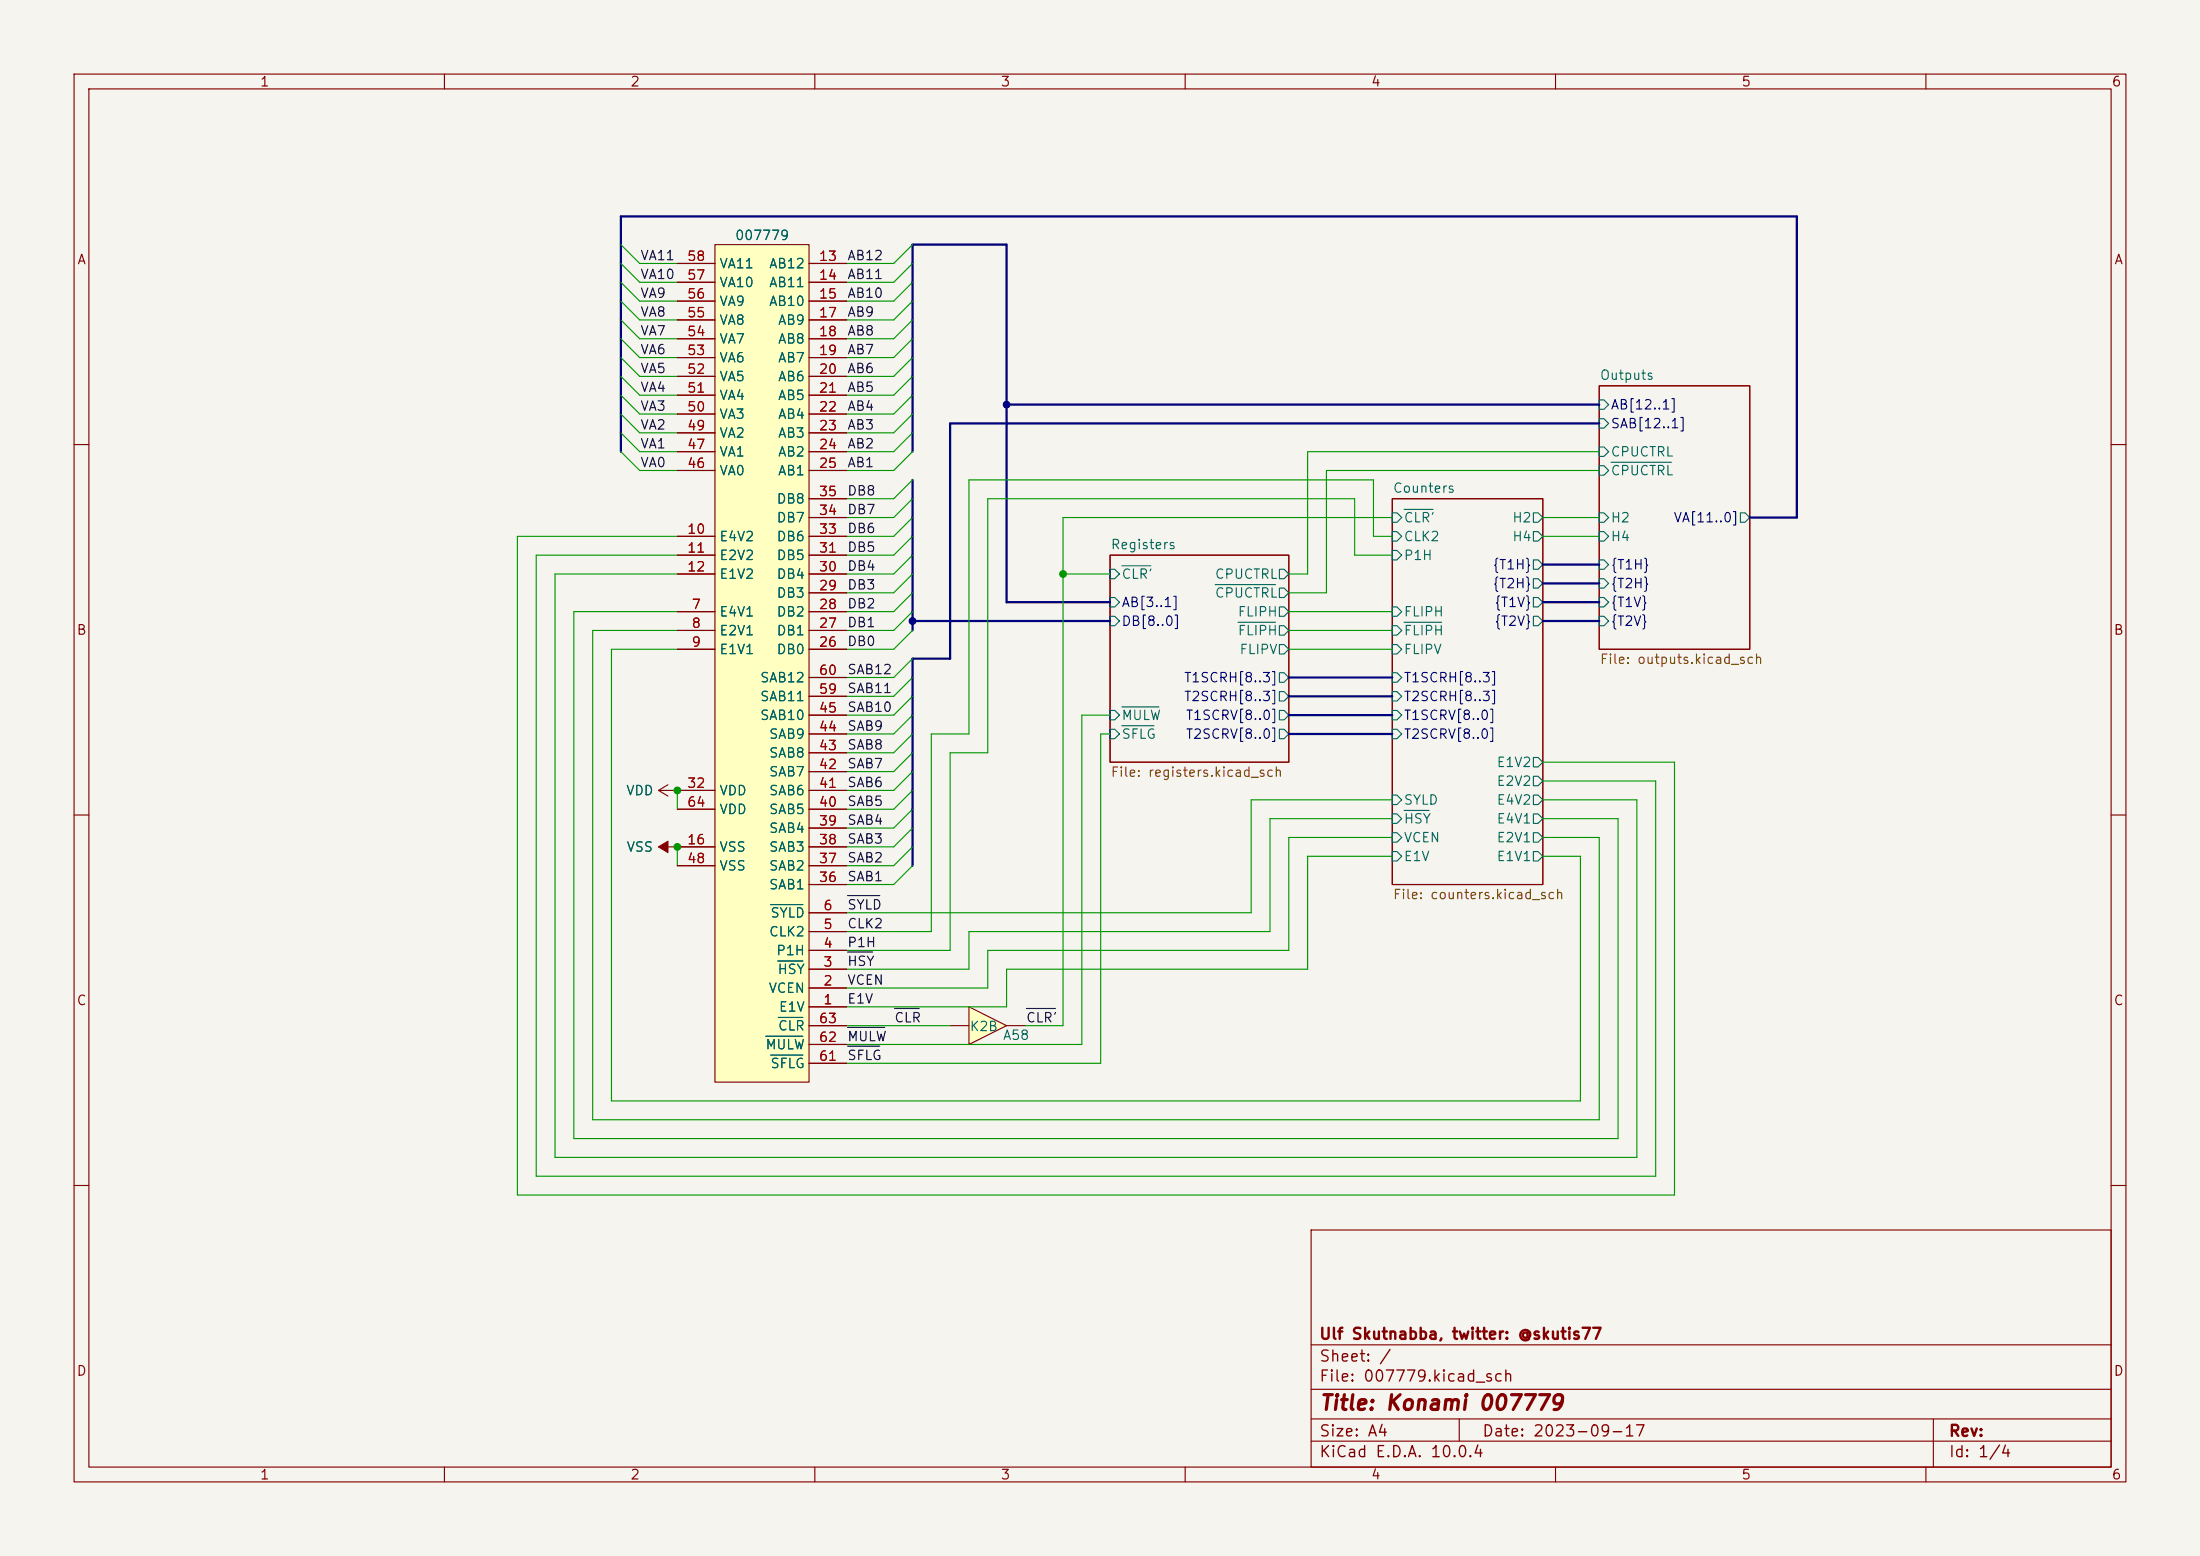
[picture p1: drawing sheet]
<svg xmlns="http://www.w3.org/2000/svg" width="297mm" height="210mm" viewBox="0 0 297 210" stroke-linecap="round" stroke-linejoin="round" font-family="sans-serif">
<path d="M0 0h297v210h-297z" fill="#f5f4ef" stroke="#f5f4ef" stroke-width=".14"/>
<g fill="none" stroke="#840000" stroke-width=".15">
<path d="M10 10h277v190h-277zM12 12h273v186h-273zM60 10v2M110 10v2M160 10v2M210 10v2M260 10v2M215.9 52.1h20.3v35.5h-20.3zM10 60h2M149.9 74.9h24.1v28h-24.1zM188 67.3h20.3v52.1h-20.3zM285 60h2"/>
<path d="M10 110h2M88.9 114.3h2.5M91.4 114.3h.1M285 110h2M10 160h2M177 166h108v32h-108zM285 160h2M60 198v2M110 198v2M160 198v2M177 194.5h108M177 191.5h108"/>
<path d="M177 187.5h108M177 181.5h108M197 191.5v3M210 198v2M260 198v2M261 191.5v6.5"/>
</g>
<g fill="none" stroke="#006464" stroke-width=".15">
<path d="M215.9 54h.6l.7 .6-.7 .6h-.6zM215.9 56.5h.6l.7 .7-.7 .6h-.6zM149.9 76.8h.6l.6 .7-.6 .6h-.6zM151.4 76.4h4M164 78.9h8.2M172.7 79.4h.7l.6 .6-.6 .6h-.7zM172.7 76.8h.7l.6 .7-.6 .6h-.7zM188 74.3h.6l.6 .6-.6 .7h-.6zM188 71.8h.6l.6 .6-.6 .6h-.6zM188 69.2h.6l.6 .7-.6 .6h-.6zM189.5 68.7h4M207 71.8h.6l.7 .6-.7 .6h-.6z"/>
<path d="M207 69.2h.6l.7 .7-.7 .6h-.6zM207 78.1h.6l.7 .6-.7 .7h-.6zM207 75.6h.6l.7 .6-.7 .6h-.6zM215.9 62.9h.6l.7 .6-.7 .6h-.6zM215.9 71.8h.6l.7 .6-.7 .6h-.6zM215.9 60.3h.6l.7 .7-.7 .6h-.6zM215.9 69.2h.6l.7 .7-.7 .6h-.6zM215.9 78.1h.6l.7 .6-.7 .7h-.6zM215.9 75.6h.6l.7 .6-.7 .6h-.6zM217.5 62.4h8.1M234.9 69.2h.7l.6 .7-.6 .6h-.7zM149.9 80.6h.6l.6 .7-.6 .6h-.6z"/>
<path d="M149.9 95.9h.6l.6 .6-.6 .7h-.6zM149.9 98.4h.6l.6 .7-.6 .6h-.6zM149.9 83.2h.6l.6 .6-.6 .7h-.6zM151.4 95.4h5.1M151.4 98h4.4M167.1 84h5.1M172.7 87h.7l.6 .6-.6 .7h-.7zM172.7 84.5h.7l.6 .6-.6 .6h-.7zM172.7 81.9h.7l.6 .7-.6 .6h-.7zM172.7 90.8h.7l.6 .6-.6 .7h-.7zM172.7 95.9h.7l.6 .6-.6 .7h-.7zM172.7 98.4h.7l.6 .7-.6 .6h-.7z"/>
<path d="M172.7 93.3h.7l.6 .7-.6 .6h-.7zM188 81.9h.6l.6 .7-.6 .6h-.6zM188 90.8h.6l.6 .6-.6 .7h-.6zM188 84.5h.6l.6 .6-.6 .6h-.6zM188 98.4h.6l.6 .7-.6 .6h-.6zM188 95.9h.6l.6 .6-.6 .7h-.6zM188 93.3h.6l.6 .7-.6 .6h-.6zM188 87h.6l.6 .6-.6 .7h-.6zM189.5 84h5.1M207 80.6h.6l.7 .7-.7 .6h-.6zM207 83.2h.6l.7 .6-.7 .7h-.6zM215.9 83.2h.6l.7 .6-.7 .7h-.6z"/>
<path d="M215.9 80.6h.6l.7 .7-.7 .6h-.6zM188 107.3h.6l.6 .7-.6 .6h-.6zM188 112.4h.6l.6 .6-.6 .7h-.6zM188 114.9h.6l.6 .7-.6 .6h-.6zM188 109.9h.6l.6 .6-.6 .6h-.6zM189.5 109.4h3.4M207 114.9h.6l.7 .7-.7 .6h-.6zM207 112.4h.6l.7 .6-.7 .7h-.6zM207 109.9h.6l.7 .6-.7 .6h-.6zM207 104.8h.6l.7 .6-.7 .6h-.6zM207 102.2h.6l.7 .7-.7 .6h-.6zM207 107.3h.6l.7 .7-.7 .6h-.6z"/>
</g>
<path d="M88.9 114.3l1.3-.8v1.6z" fill="#840000" stroke="#840000" stroke-width=".15"/>
<path d="M130.8 135.9l5.1 2.5-5.1 2.6z" fill="#ffffc2"/>
<path d="M128.3 138.4h2.5M130.8 135.9l5.1 2.5-5.1 2.6zM135.9 138.4h2.5" fill="none" stroke="#840000" stroke-width=".15"/>
<path d="M96.5 33h12.7v113.1h-12.7z" fill="#ffffc2"/>
<g fill="none" stroke="#840000" stroke-width=".15">
<path d="M91.4 35.6h5.1M91.4 38.1h5.1M96.5 33h12.7v113.1h-12.7zM109.2 35.6h5.1M109.2 38.1h5.1M91.4 40.6h5.1M91.4 43.2h5.1M91.4 45.7h5.1M91.4 48.3h5.1M91.4 50.8h5.1M91.4 53.3h5.1M91.4 55.9h5.1"/>
<path d="M91.4 58.4h5.1M109.2 40.6h5.1M109.2 43.2h5.1M109.2 45.7h5.1M109.2 48.3h5.1M109.2 50.8h5.1M109.2 53.3h5.1M109.2 55.9h5.1M109.2 58.4h5.1M91.4 72.4h5.1M91.4 74.9h5.1M91.4 77.5h5.1"/>
<path d="M91.4 61h5.1M91.4 63.5h5.1M109.2 72.4h5.1M109.2 74.9h5.1M109.2 77.5h5.1M109.2 61h5.1M109.2 63.5h5.1M109.2 69.9h5.1M109.2 67.3h5.1M91.4 82.6h5.1M91.4 85.1h5.1M91.4 87.6h5.1"/>
<path d="M109.2 82.6h5.1M109.2 85.1h5.1M109.2 87.6h5.1M109.2 80h5.1M109.2 99.1h5.1M109.2 96.5h5.1M109.2 94h5.1M109.2 91.4h5.1M88.9 106.7h7.6M88.9 106.7l1.3 .7M90.2 105.9l-1.3 .8M91.4 106.7h.1"/>
<path d="M91.4 114.3h.1M91.4 114.3h5.1M91.4 116.8h5.1M91.4 109.2h5.1M109.2 114.3h5.1M109.2 106.7h5.1M109.2 119.4h5.1M109.2 116.8h5.1M109.2 111.8h5.1M109.2 109.2h5.1M109.2 104.1h5.1M109.2 101.6h5.1"/>
<path d="M109.2 135.9h5.1M109.2 133.4h5.1M109.2 130.8h5.1M109.2 128.3h5.1M109.2 125.7h5.1M109.2 123.2h5.1M109.2 138.4h5.1M109.2 143.5h5.1M109.2 141h5.1"/>
</g>
<path d="M103.4 139.9h5M104 122.1h4.4M105 129.7h3.4M105.1 137.3h3.3M104 142.4h4.4" fill="none" stroke="#006464" stroke-width=".15"/>
<path d="M114.4 120.9h4.4M114.4 138.7h5M114.4 128.5h3.4M120.8 136.1h3.3M138.6 136.1h3.9M114.4 141.2h4.4" fill="none" stroke="#0f0f0f" stroke-width=".15"/>
<g fill="none" stroke="#000084" stroke-width=".3">
<path d="M135.9 54.6h80M215.9 57.2h-87.6v31.7h-5.1v27.9M83.8 61v-31.8h158.8v40.7h-6.4M123.2 61v-28h12.7v48.3h14M123.2 64.8v20.3M208.3 76.2h7.6M208.3 78.7h7.6M123.2 83.8h26.7M174 96.5h14M174 91.4h14M174 94h14M174 99.1h14"/>
<path d="M208.3 81.3h7.6M208.3 83.8h7.6"/>
</g>
<g fill="none" stroke="#009600" stroke-width=".15">
<path d="M83.8 35.6l2.6 2.5h5M83.8 33l2.6 2.6h5M83.8 38.1l2.6 2.5h5M123.2 35.6l-2.6 2.5h-6.3M123.2 33l-2.6 2.6h-6.3M123.2 38.1l-2.6 2.5h-6.3M83.8 50.8l2.6 2.5h5M83.8 43.2l2.6 2.5h5M83.8 58.4l2.6 2.6h5M83.8 55.9l2.6 2.5h5M83.8 45.7l2.6 2.6h5M83.8 48.3l2.6 2.5h5"/>
<path d="M83.8 53.3l2.6 2.6h5M83.8 40.6l2.6 2.6h5M123.2 50.8l-2.6 2.5h-6.3M123.2 43.2l-2.6 2.5h-6.3M123.2 58.4l-2.6 2.6h-6.3M123.2 55.9l-2.6 2.5h-6.3M123.2 45.7l-2.6 2.6h-6.3M123.2 48.3l-2.6 2.5h-6.3M123.2 53.3l-2.6 2.6h-6.3M123.2 40.6l-2.6 2.6h-6.3M83.8 61l2.6 2.5h5M91.4 74.9h-19v83.9h151.1v-53.4h-15.2"/>
<path d="M91.4 72.4h-21.6v88.9h156.3v-58.4h-17.8M91.4 77.5h-16.5v78.7h146.1v-48.2h-12.7M123.2 77.5l-2.6 2.5h-6.3M123.2 61l-2.6 2.5h-6.3M123.2 72.4l-2.6 2.5h-6.3M123.2 69.9l-2.6 2.5h-6.3M123.2 64.8l-2.6 2.5h-6.3M123.2 74.9l-2.6 2.6h-6.3M123.2 67.3l-2.6 2.6h-6.3M143.5 77.5h6.4M188 69.9h-44.5v68.5h-5.1M188 74.9h-5.1v-7.6h-49.6v34.3h-5v26.7h-14"/>
<path d="M188 72.4h-2.6v-7.6h-54.6v34.3h-5.1v26.6h-11.4M208.3 72.4h7.6M208.3 69.9h7.6M215.9 63.5h-36.8v16.5h-5.1M215.9 61h-39.4v16.5h-2.5M91.4 87.6h-8.9v61h130.9v-33h-5.1M91.4 85.1h-11.4v66h135.9v-38.1h-7.6M91.4 82.6h-13.9v71.1h140.9v-43.2h-10.1M123.2 91.4l-2.6 2.6h-6.3M123.2 94l-2.6 2.5h-6.3M123.2 80l-2.6 2.6h-6.3M123.2 96.5l-2.6 2.6h-6.3"/>
<path d="M123.2 99.1l-2.6 2.5h-6.3M123.2 85.1l-2.6 2.5h-6.3M123.2 82.6l-2.6 2.5h-6.3M123.2 88.9l-2.6 2.5h-6.3M149.9 96.5h-3.9v44.5h-31.7M149.9 99.1h-1.3v44.4h-34.3M174 82.6h14M174 87.6h14M174 85.1h14M91.4 106.7v2.5M91.4 114.3v2.5M123.2 106.7l-2.6 2.5h-6.3"/>
<path d="M123.2 109.2l-2.6 2.6h-6.3M123.2 116.8l-2.6 2.6h-6.3M123.2 111.8l-2.6 2.5h-6.3M123.2 101.6l-2.6 2.5h-6.3M123.2 104.1l-2.6 2.6h-6.3M123.2 114.3l-2.6 2.5h-6.3M188 115.6h-11.5v15.2h-40.6v5.1h-21.6M188 108h-19.1v15.2h-54.6M188 110.5h-16.6v15.2h-40.6v5.1h-16.5M188 113h-14v15.3h-40.7v5.1h-19M114.3 138.4h14"/>
</g>
<g fill="#000084" stroke="#000084" stroke-width=".14">
<circle cx="123.2" cy="83.8" r=".46"/>
<circle cx="135.9" cy="54.6" r=".46"/>
</g>
<g fill="#009600" stroke="#009600" stroke-width=".14">
<circle cx="143.5" cy="77.5" r=".46"/>
<circle cx="91.4" cy="106.7" r=".46"/>
<circle cx="91.4" cy="114.3" r=".46"/>
</g>
<text font-size="2" fill="#840000" x="178" y="190.8">Title: Konami 007779</text>
<g font-size="1.5" fill="#840000">
<text x="178" y="184.2">Sheet: /</text>
<text x="178" y="181.2">Ulf Skutnabba, twitter: @skutis77</text>
<text x="178" y="186.9">File: 007779.kicad_sch</text>
<text x="178" y="197.1">KiCad E.D.A. 10.0.4</text>
<text x="178" y="194.3">Size: A4</text>
<text x="200" y="194.3">Date: 2023-09-17</text>
<text x="263" y="194.3">Rev:</text>
<text x="263" y="197.1">Id: 1/4</text>
</g>
<g font-size="1.3" fill="#840000">
<text x="35" y="12">1</text>
<text x="85" y="12">2</text>
<text x="135" y="12">3</text>
<text x="185" y="12">4</text>
<text x="235" y="12">5</text>
<text x="285" y="12">6</text>
<text x="10.3" y="36">A</text>
<text x="285.3" y="36">A</text>
<text x="10.3" y="86">B</text>
<text x="285.3" y="86">B</text>
<text x="10.3" y="136">C</text>
<text x="285.3" y="136">C</text>
<text x="10.3" y="186">D</text>
<text x="285.3" y="186">D</text>
<text x="35" y="200">1</text>
<text x="85" y="200">2</text>
<text x="135" y="200">3</text>
<text x="185" y="200">4</text>
<text x="235" y="200">5</text>
<text x="285" y="200">6</text>
</g>
<g font-size="1.3" fill="#0f0f0f">
<text x="86.4" y="35.4">VA11</text>
<text x="114.3" y="35.4">AB12</text>
<text x="86.4" y="40.5">VA9</text>
<text x="86.4" y="38">VA10</text>
<text x="114.3" y="40.5">AB10</text>
<text x="114.3" y="38">AB11</text>
<text x="86.4" y="43.1">VA8</text>
<text x="86.4" y="45.6">VA7</text>
<text x="114.3" y="45.6">AB8</text>
<text x="114.3" y="43.1">AB9</text>
<text x="86.4" y="50.7">VA5</text>
<text x="86.4" y="53.2">VA4</text>
<text x="86.4" y="48.1">VA6</text>
<text x="114.3" y="53.2">AB5</text>
<text x="114.3" y="48.1">AB7</text>
<text x="114.3" y="50.7">AB6</text>
<text x="86.4" y="55.8">VA3</text>
<text x="86.4" y="58.3">VA2</text>
<text x="114.3" y="55.8">AB4</text>
<text x="114.3" y="58.3">AB3</text>
<text x="86.4" y="60.8">VA1</text>
<text x="86.4" y="63.4">VA0</text>
<text x="114.3" y="60.8">AB2</text>
<text x="114.3" y="63.4">AB1</text>
<text x="114.3" y="67.2">DB8</text>
<text x="114.3" y="69.7">DB7</text>
<text x="114.3" y="77.3">DB4</text>
<text x="114.3" y="74.8">DB5</text>
<text x="114.3" y="72.3">DB6</text>
<text x="114.3" y="79.9">DB3</text>
<text x="114.3" y="82.4">DB2</text>
<text x="114.3" y="87.5">DB0</text>
<text x="114.3" y="85">DB1</text>
<text x="114.3" y="93.9">SAB11</text>
<text x="114.3" y="91.3">SAB12</text>
<text x="114.3" y="98.9">SAB9</text>
<text x="114.3" y="101.5">SAB8</text>
<text x="114.3" y="96.4">SAB10</text>
<text x="114.3" y="106.6">SAB6</text>
<text x="114.3" y="104">SAB7</text>
<text x="114.3" y="109.1">SAB5</text>
<text x="114.3" y="111.6">SAB4</text>
<text x="114.3" y="119.3">SAB1</text>
<text x="114.3" y="116.7">SAB2</text>
<text x="114.3" y="114.2">SAB3</text>
<text x="114.3" y="123.1">SYLD</text>
<text x="114.3" y="125.6">CLK2</text>
<text x="114.3" y="128.1">P1H</text>
<text x="114.3" y="130.7">HSY</text>
<text x="114.3" y="135.8">E1V</text>
<text x="114.3" y="133.2">VCEN</text>
<text x="114.3" y="140.8">MULW</text>
<text x="114.3" y="143.4">SFLG</text>
<text x="120.6" y="138.3">CLR</text>
<text x="138.4" y="138.3">CLR'</text>
</g>
<g font-size="1.3" fill="#a90000">
<text x="92.7" y="35.5">58</text>
<text x="110.4" y="35.5">13</text>
<text x="92.7" y="40.6">56</text>
<text x="92.7" y="38.1">57</text>
<text x="110.4" y="38.1">14</text>
<text x="110.4" y="40.6">15</text>
<text x="92.7" y="45.7">54</text>
<text x="92.7" y="43.2">55</text>
<text x="110.4" y="43.2">17</text>
<text x="110.4" y="45.7">18</text>
<text x="92.7" y="53.3">51</text>
<text x="92.7" y="50.8">52</text>
<text x="92.7" y="48.2">53</text>
<text x="110.4" y="48.2">19</text>
<text x="110.4" y="50.8">20</text>
<text x="110.4" y="53.3">21</text>
<text x="92.7" y="58.4">49</text>
<text x="92.7" y="55.9">50</text>
<text x="110.4" y="55.9">22</text>
<text x="110.4" y="58.4">23</text>
<text x="92.7" y="63.5">46</text>
<text x="92.7" y="60.9">47</text>
<text x="110.4" y="60.9">24</text>
<text x="110.4" y="63.5">25</text>
<text x="110.4" y="69.8">34</text>
<text x="110.4" y="67.3">35</text>
<text x="92.7" y="72.4">10</text>
<text x="92.7" y="74.9">11</text>
<text x="92.7" y="77.4">12</text>
<text x="110.4" y="77.4">30</text>
<text x="110.4" y="74.9">31</text>
<text x="110.4" y="72.4">33</text>
<text x="93.3" y="82.5">7</text>
<text x="110.4" y="82.5">28</text>
<text x="110.4" y="80">29</text>
<text x="93.3" y="85.1">8</text>
<text x="93.3" y="87.6">9</text>
<text x="110.4" y="87.6">26</text>
<text x="110.4" y="85.1">27</text>
<text x="110.4" y="94">59</text>
<text x="110.4" y="91.4">60</text>
<text x="110.4" y="101.6">43</text>
<text x="110.4" y="99">44</text>
<text x="110.4" y="96.5">45</text>
<text x="92.7" y="106.7">32</text>
<text x="110.4" y="106.7">41</text>
<text x="110.4" y="104.1">42</text>
<text x="92.7" y="109.2">64</text>
<text x="110.4" y="111.7">39</text>
<text x="110.4" y="109.2">40</text>
<text x="92.7" y="114.3">16</text>
<text x="92.7" y="116.8">48</text>
<text x="110.4" y="119.4">36</text>
<text x="110.4" y="116.8">37</text>
<text x="110.4" y="114.3">38</text>
<text x="111.1" y="125.7">5</text>
<text x="111.1" y="123.2">6</text>
<text x="111.1" y="130.8">3</text>
<text x="111.1" y="128.2">4</text>
<text x="111.1" y="135.9">1</text>
<text x="111.1" y="133.3">2</text>
<text x="110.4" y="143.5">61</text>
<text x="110.4" y="140.9">62</text>
<text x="110.4" y="138.4">63</text>
</g>
<g font-size="1.3" fill="#006464">
<text x="99.1" y="32.7">007779</text>
<text x="97" y="41.6">VA9</text>
<text x="97" y="39.1">VA10</text>
<text x="97" y="36.5">VA11</text>
<text x="103.7" y="36.5">AB12</text>
<text x="103.7" y="39.1">AB11</text>
<text x="103.7" y="41.6">AB10</text>
<text x="97" y="46.7">VA7</text>
<text x="97" y="44.2">VA8</text>
<text x="104.9" y="44.2">AB9</text>
<text x="104.9" y="46.7">AB8</text>
<text x="97" y="51.8">VA5</text>
<text x="97" y="49.2">VA6</text>
<text x="104.9" y="49.2">AB7</text>
<text x="104.9" y="51.8">AB6</text>
<text x="215.9" y="51.6">Outputs</text>
<text x="97" y="59.4">VA2</text>
<text x="97" y="56.9">VA3</text>
<text x="97" y="54.3">VA4</text>
<text x="104.9" y="54.3">AB5</text>
<text x="104.9" y="56.9">AB4</text>
<text x="104.9" y="59.4">AB3</text>
<text x="97" y="64.5">VA0</text>
<text x="97" y="61.9">VA1</text>
<text x="104.9" y="61.9">AB2</text>
<text x="104.9" y="64.5">AB1</text>
<text x="217.4" y="64.5">CPUCTRL</text>
<text x="217.4" y="61.9">CPUCTRL</text>
<text x="104.8" y="70.8">DB7</text>
<text x="104.8" y="68.3">DB8</text>
<text x="188" y="66.8">Counters</text>
<text x="189.4" y="70.8">CLR'</text>
<text x="204.1" y="70.8">H2</text>
<text x="217.4" y="70.8">H2</text>
<text x="97" y="73.4">E4V2</text>
<text x="97" y="75.9">E2V2</text>
<text x="104.8" y="75.9">DB5</text>
<text x="104.8" y="73.4">DB6</text>
<text x="149.9" y="74.4">Registers</text>
<text x="189.4" y="75.9">P1H</text>
<text x="189.4" y="73.4">CLK2</text>
<text x="204.1" y="73.4">H4</text>
<text x="217.4" y="73.4">H4</text>
<text x="97" y="83.5">E4V1</text>
<text x="97" y="78.4">E1V2</text>
<text x="104.8" y="83.5">DB2</text>
<text x="104.8" y="81">DB3</text>
<text x="104.8" y="78.4">DB4</text>
<text x="151.3" y="78.4">CLR'</text>
<text x="163.9" y="81">CPUCTRL</text>
<text x="163.9" y="78.4">CPUCTRL</text>
<text x="167" y="83.5">FLIPH</text>
<text x="189.4" y="83.5">FLIPH</text>
<text x="97" y="86.1">E2V1</text>
<text x="97" y="88.6">E1V1</text>
<text x="104.8" y="88.6">DB0</text>
<text x="104.8" y="86.1">DB1</text>
<text x="167" y="86.1">FLIPH</text>
<text x="167.2" y="88.6">FLIPV</text>
<text x="189.4" y="86.1">FLIPH</text>
<text x="189.4" y="88.6">FLIPV</text>
<text x="102.5" y="95">SAB11</text>
<text x="102.5" y="92.4">SAB12</text>
<text x="102.5" y="97.5">SAB10</text>
<text x="103.7" y="100">SAB9</text>
<text x="151.3" y="97.5">MULW</text>
<text x="151.3" y="100">SFLG</text>
<text x="84.4" y="107.7">VDD</text>
<text x="97" y="107.7">VDD</text>
<text x="103.7" y="107.7">SAB6</text>
<text x="103.7" y="105.1">SAB7</text>
<text x="103.7" y="102.6">SAB8</text>
<text x="202" y="106.4">E2V2</text>
<text x="202" y="103.8">E1V2</text>
<text x="97" y="110.2">VDD</text>
<text x="103.7" y="112.7">SAB4</text>
<text x="103.7" y="110.2">SAB5</text>
<text x="189.4" y="108.9">SYLD</text>
<text x="189.4" y="111.5">HSY</text>
<text x="202" y="111.5">E4V1</text>
<text x="202" y="108.9">E4V2</text>
<text x="84.5" y="115.3">VSS</text>
<text x="97" y="115.3">VSS</text>
<text x="97" y="117.8">VSS</text>
<text x="103.7" y="117.8">SAB2</text>
<text x="103.7" y="115.3">SAB3</text>
<text x="189.4" y="114">VCEN</text>
<text x="189.4" y="116.5">E1V</text>
<text x="202" y="116.5">E1V1</text>
<text x="202" y="114">E2V1</text>
<text x="103.7" y="120.4">SAB1</text>
<text x="103.9" y="124.2">SYLD</text>
<text x="103.7" y="126.7">CLK2</text>
<text x="104.7" y="129.2">P1H</text>
<text x="104.9" y="131.8">HSY</text>
<text x="103.7" y="134.3">VCEN</text>
<text x="105.1" y="136.9">E1V</text>
<text x="103.2" y="141.9">MULW</text>
<text x="104.9" y="139.4">CLR</text>
<text x="130.8" y="139.5">K2B</text>
<text x="135.3" y="140.7">A58</text>
<text x="103.9" y="144.5">SFLG</text>
</g>
<g font-size="1.3" fill="#000084">
<text x="217.4" y="55.6">AB[12..1]</text>
<text x="217.4" y="58.1">SAB[12..1]</text>
<text x="225.8" y="70.8">VA[11..0]</text>
<text x="201.4" y="77.2">{T1H}</text>
<text x="217.4" y="77.2">{T1H}</text>
<text x="151.3" y="82.3">AB[3..1]</text>
<text x="201.4" y="79.7">{T2H}</text>
<text x="201.7" y="82.3">{T1V}</text>
<text x="217.4" y="79.7">{T2H}</text>
<text x="217.4" y="82.3">{T1V}</text>
<text x="151.3" y="84.8">DB[8..0]</text>
<text x="201.7" y="84.8">{T2V}</text>
<text x="217.4" y="84.8">{T2V}</text>
<text x="159.7" y="92.4">T1SCRH[8..3]</text>
<text x="159.7" y="95">T2SCRH[8..3]</text>
<text x="189.4" y="92.4">T1SCRH[8..3]</text>
<text x="189.4" y="95">T2SCRH[8..3]</text>
<text x="160" y="97.5">T1SCRV[8..0]</text>
<text x="160" y="100">T2SCRV[8..0]</text>
<text x="189.4" y="100">T2SCRV[8..0]</text>
<text x="189.4" y="97.5">T1SCRV[8..0]</text>
</g>
<g font-size="1.3" fill="#725600">
<text x="215.9" y="89.9">File: outputs.kicad_sch</text>
<text x="149.9" y="105.2">File: registers.kicad_sch</text>
<text x="188" y="121.7">File: counters.kicad_sch</text>
</g>
</svg>
